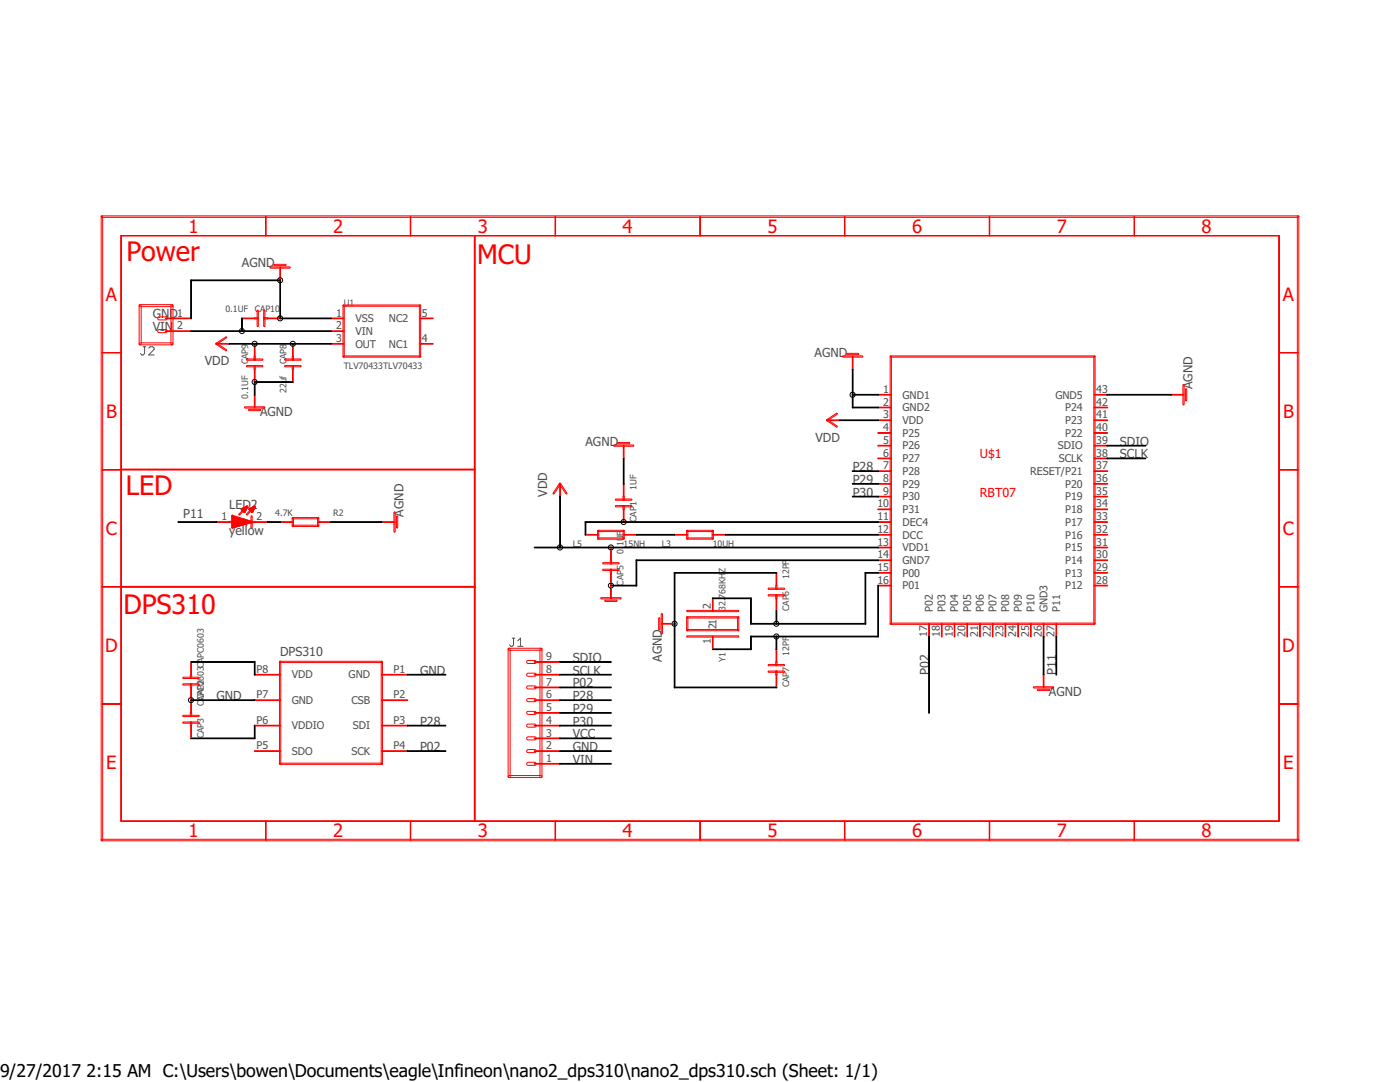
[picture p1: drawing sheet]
<svg xmlns="http://www.w3.org/2000/svg" width="279mm" height="216mm" viewBox="0 0 279 216" stroke-linecap="round" stroke-linejoin="round" font-family="sans-serif">
<path d="M28.6 69.2h.5M28.9 69.2v1.3l-.3 .3h-.3l-.3-.3M29.7 69.5l.3-.3h.5l.3 .3v.2l-1.1 1.1h1.1M102.2 127.3h.6M102.5 127.3v1.4l-.3 .3h-.2l-.3-.3M103.3 129h1.1M103.3 127.9l.6-.6v1.7" fill="none" stroke="#505050" stroke-width=".2"/>
<g fill="none" stroke="#f00" stroke-width=".2">
<path d="M20.2 43.1l.3 .1v124.4l-.1 .2-.2-.2zM20.2 43.1h238.9l.1 .1-.1 .2h-238.8zM24.1 47h.1v116.9zM24.1 47l231.2 .1zM53 43.2h.1v3.9zM53.9 53.3h3.9l.1 .1-3.9 .1zM54.7 52.8l2.3-.1 .1 .2-2.3 .1zM55.8 53.4h.2l-.1 2.6h-.1zM81.9 43.2h.1v3.9zM94.7 47.1h.1v70.1l-.1-.1zM110.8 43.2h.1l-.1 3.9zM139.7 43.2h.1l-.1 3.9z"/>
<path d="M168.5 43.2h.1v3.9zM197.4 43.2h.1v3.9zM226.3 43.2h.1v3.9zM255.2 47h.1v116.9zM258.9 43.1l.3 .1v124.4l-.1 .2-.2-.2zM20.3 70.4h3.9zM27.8 60.9l6.6-.1 .1 .2-.1 .2h-6.5zM27.8 60.9l.2-.1 .2 .2v7.6l-.2 .2-.2-.2zM27.8 68.5l6.6-.1 .1 .2-.1 .2h-6.5zM31.5 65.9l.2-.1h1.4l.3 .3-.3 .3h-1.4l-.2-.1zM31.5 63.4l.2-.2h1.4l.3 .4-.3 .2h-1.4l-.2-.1zM33 63.5h5.2v.1h-5.2z"/>
<path d="M33 66h5.2v.1h-5.2zM34.1 60.9l.3-.1 .1 .2v7.6l-.1 .2-.3-.2zM43.1 68.5l2.1-1.3v.2l-2 1.3zM43.1 68.5l2.1 1.3v.2l-2.1-1.3zM43.2 68.5h2.6v.1l-2.6 .1zM48.2 63.5h2.7v.1h-2.6zM49.2 73l3.2-.1 .1 .2-3.2 .1zM49.2 71.7l1.7-.1v.2l-1.6 .1zM50.7 71.7l1.7-.1 .1 .2-1.7 .1zM50.7 71.1h.2v.8l-.2-.1zM50.7 73h.2v.8l-.2-.1zM50.7 63.5l.8-.1 .1 .2h-.8z"/>
<path d="M50.8 78.7h.1v2.7l-.1-.1zM50.8 73.6l.1 .1v2.6h-.1zM50.8 68.5l.1 .1v2.6h-.1zM51.3 62h.3l-.1 3.2-.2-.1zM52.6 63.5h.3l-.1 1.7-.2-.1zM52.6 62h.3l-.1 1.6h-.2zM52.6 63.5l.8-.1 .1 .2h-.8zM53.3 63.5h2.6l.1 .1h-2.7zM56.8 73l3.2-.1 .1 .2-3.2 .1zM56.8 71.7l1.7-.1 .1 .2-1.7 .1zM58.3 71.7l1.7-.1 .1 .2-1.7 .1zM58.3 71.1h.3l-.1 .8-.2-.1z"/>
<path d="M58.3 73h.3l-.1 .8-.2-.1zM58.4 73.7h.1v2.6h-.1zM58.4 68.5l.1 .1v2.6h-.1zM66 68.6l2.6-.1 .1 .1-2.7 .1zM66 66h2.6l.1 .1h-2.7zM66 63.5h2.6l.1 .1h-2.7zM68.5 60.9h15.4v.1l-15.4 .1zM68.5 60.9h.2l-.1 10.4-.1-.1zM68.5 71h15.4v.2l-15.4 .1zM83.7 60.9h.2v10.4l-.2-.1zM83.8 68.5h2.6v.1l-2.6 .1zM83.8 63.5h2.6v.1h-2.6z"/>
<path d="M168.2 71h3.9l.1 .2-4 .1zM169 70.6l2.3-.1 .1 .2-2.4 .1zM170.1 71.1h.1v2.7l-.1-.1zM175.2 78.7h2.6l.1 .1h-2.7zM177.7 71h40.8v.2l-40.8 .1zM177.7 71l.2 .1-.1 53.5-.1-.1zM218.4 71l.1 .1v53.5l-.2-.1zM218.4 78.7h2.6v.1h-2.6zM233.6 78.7h2.6l.1 .1h-2.7zM236.1 76.8h.2l-.1 4-.1-.1zM236.6 77.6h.2l-.1 2.4-.1-.1zM255.2 70.4h3.9z"/>
<path d="M20.3 93.7l3.9 .1h-3.9zM24.2 93.6h70.6v.1l-70.6 .1zM48.8 81.3l4-.1 .1 .1-4 .1zM49.6 81.8l2.3-.1 .1 .2h-2.3zM111.7 96.5l.1-.1 1.3 2.1-.2 .1zM111.7 96.4l.2 .2-1.3 2-.2-.1zM111.7 96.5h.1v2.7l-.1-.1zM122.4 88.9l4-.1 .1 .2h-4zM122.8 99.7l3.2-.1 .1 .1-3.2 .1zM123.2 88.4l2.4-.1 .1 .2h-2.4zM124.3 99.1h.3l-.1 .7h-.2zM124.4 88.9h.1v2.6h-.1z"/>
<path d="M124.4 96.5h.1v2.7l-.1-.1zM165 83.8l2.1-1.3v.2l-2 1.3zM165 83.7l2.1 1.3v.2l-2.1-1.3zM165 83.8h2.7v.1h-2.6zM175.2 81.2h2.6l.1 .1-2.7 .1zM175.2 86.3h2.6l.1 .1-2.7 .1zM175.2 88.9h2.6l.1 .1h-2.7zM175.2 91.4h2.6l.1 .1h-2.7zM175.2 93.9h2.6l.1 .1-2.7 .1zM175.2 96.5h2.6l.1 .1h-2.7zM175.2 99h2.6l.1 .1-2.7 .1zM175.2 83.8h2.6l.1 .1h-2.7z"/>
<path d="M218.4 99h2.6v.1l-2.6 .1zM218.4 96.5h2.6v.1h-2.6zM218.4 86.3h2.6v.1l-2.6 .1zM218.4 83.8h2.6v.1h-2.6zM218.4 81.2h2.6v.1l-2.6 .1zM218.4 93.9h2.6v.1l-2.6 .1zM218.4 91.4h2.6v.1h-2.6zM218.4 88.9h2.6v.1h-2.6zM255.2 93.7l3.9 .1zM20.3 117.1h3.9zM24 117.1l70.8-.1v.1l-70.7 .1zM43.1 104.1h2.7v.1h-2.6z"/>
<path d="M45.7 104.1l.7-.1 .1 .2-.8 .1zM46.2 102.9h.3l-.1 2.5-.2-.1zM46.3 102.8l4 1.3v.1l-4-1.2zM46.3 105.2l4-1.1v.2l-3.9 1.1zM46.3 103.1h.3l-.1 2.2-.2-.1zM46.3 105l.7-.1 .1 .2-.7 .1zM46.3 104.8l1.5-.1v.2h-1.4zM46.3 104.6l2.3-.1v.1l-2.2 .1zM46.3 104.3l3-.1 .1 .2-3 .1zM46.3 104.1l3.8-.1 .1 .2-3.8 .1zM46.3 103.9l3-.1 .1 .2-3 .1zM46.3 103.7l2.3-.1v.2h-2.2z"/>
<path d="M46.3 103.4h1.5v.1l-1.4 .1zM46.3 103.2l.7-.1 .1 .2-.7 .1zM46.4 103.1l3.8 1v.1l-3.8-.9zM46.4 105.1l3.8-1v.2l-3.8 1zM48.2 101.6l.1-.1 .6 .7-.2 .1zM48.2 101.5l1.1-.5 .1 .1-1.1 .6zM48.2 101.7l.8-.1 .1 .1-.8 .1zM48.4 101.5l.7-.1 .1 .1-.7 .1zM48.5 101.9l.4-.1 .1 .2-.4 .1zM48.9 101.2l.4-.1v.2l-.4 .1zM49.2 101l.2 .1-.6 1.2-.1-.2zM49.3 101l.1 .2-1.7 1.6-.1-.2z"/>
<path d="M49.7 101.6l.1-.1 .6 .7-.1 .1zM49.7 101.5l1.1-.5 .1 .1-1.1 .6zM49.8 101.7l.7-.1 .1 .1-.8 .1zM49.9 101.5l.8-.1 .1 .1-.8 .1zM50 104.1l.8-.1 .1 .2-.9 .1zM50 101.9l.4-.1 .1 .2-.4 .1zM50.1 103h.2l-.1 1.3-.1-.1zM50.1 104.1h.2l-.1 1.3-.1-.1zM50.4 101.2l.4-.1 .1 .2-.4 .1zM50.7 101l.2 .1-.6 1.2-.1-.2zM50.8 104.1h2.6v.1h-2.6zM50.8 101l.1 .2-1.6 1.6-.1-.2z"/>
<path d="M55.8 104.1h2.7v.1h-2.6zM58.3 104.9l5.2-.1 .1 .2-5.2 .1zM58.3 103.4h.3l-.1 1.7-.2-.1zM58.3 103.4l5.2-.1 .1 .1-5.2 .1zM63.4 103.4h.2l-.1 1.7-.1-.1zM63.5 104.1h2.6v.1h-2.6zM76.2 104.1h2.6v.1h-2.6zM78.6 102.2h.3l-.1 4-.2-.1zM79.2 102.9l.2 .1-.1 2.4-.2-.1zM94.7 117.1h.1v46.7l-.1-.1zM116.8 106.6h2.6l.1 .1-2.7 .1zM119.3 105.9l5.2-.1 .1 .2-5.3 .1z"/>
<path d="M119.3 107.4l5.2-.1 .1 .2-5.3 .1zM119.3 105.9h.2l-.1 1.7-.1-.1zM119.9 119.3h4l.1 .1-4 .1zM120.3 112.4l3.2-.1 .1 .1-3.2 .1zM120.3 113.7l1.7-.1v.1l-1.6 .1zM120.7 119.8h2.4v.1l-2.3 .1zM121.8 113.7l1.7-.1 .1 .1-1.7 .1zM121.8 113.7h.2v.7l-.2-.1zM121.8 111.8h.2v.7h-.2zM121.9 114.3h.1v2.6h-.1zM121.9 116.8h.1v2.7l-.1-.1zM121.9 109.2h.1v2.7l-.1-.1z"/>
<path d="M122.8 101l1.7-.1 .1 .1-1.7 .1zM124.3 105.9h.3l-.1 1.7-.2-.1zM124.3 101l1.7-.1 .1 .1-1.7 .1zM124.3 101h.3l-.1 .7h-.2zM124.4 106.6h2.6l.1 .1-2.7 .1zM124.4 101.6h.1v2.6h-.1zM134.6 106.7l2.6-.1v.1l-2.6 .1zM137 105.9l5.3-.1 .1 .2-5.3 .1zM137 107.4l5.3-.1 .1 .2-5.3 .1zM137 105.9h.3l-.1 1.7-.2-.1zM142.1 105.9h.3l-.1 1.7-.2-.1zM142.2 106.7l2.6-.1 .1 .1-2.7 .1z"/>
<path d="M142.2 119.4h.1v2.6h-.1zM153.3 117.4l3.2-.1 .1 .2-3.2 .1zM153.3 118.7h1.7l.1 .1-1.7 .1zM154.9 114.3h.1v2.6h-.1zM154.9 119.4h.1v2.6h-.1zM154.9 118.7h1.6l.1 .1-1.7 .1zM154.9 118.7h.2l-.1 .8-.2-.1zM154.9 116.8h.2l-.1 .8-.2-.1zM175.2 114.3l2.6-.1 .1 .1-2.7 .1zM175.2 116.8h2.6l.1 .1h-2.7zM175.2 106.6h2.6l.1 .1-2.7 .1zM175.2 104.1h2.6l.1 .1h-2.7z"/>
<path d="M175.2 111.7h2.6l.1 .1-2.7 .1zM175.2 101.6h2.6l.1 .1h-2.7zM175.2 109.2h2.6l.1 .1h-2.7zM218.4 116.8h2.6v.1h-2.6zM218.4 114.3l2.6-.1v.1l-2.6 .1zM218.4 111.7h2.6v.1l-2.6 .1zM218.4 109.2h2.6v.1h-2.6zM218.4 106.6h2.6v.1l-2.6 .1zM218.4 104.1h2.6v.1h-2.6zM218.4 101.6h2.6v.1h-2.6zM255.2 117.1h3.9zM36.6 135.1h3.1l.1 .2-3.2 .1z"/>
<path d="M36.6 136.4h1.6v.2l-1.6 .1zM38 136.5l1.7-.1 .1 .2-1.7 .1zM38 136.5h.2v.8l-.2-.1zM38 134.6h.2v.8l-.2-.1zM38.1 132l.1 .1v2.6h-.1zM38.1 137.1h.1v2.7l-.1-.1zM38.1 139.6l.1 .1v2.6h-.1zM50.8 139.6h5.1l.1 .1-5.2 .1zM50.8 134.6h5.1l.1 .1h-5.2zM55.8 132h.2l-.1 20.5-.1-.1zM55.8 132h20.4l.1 .1-20.4 .1zM76.2 132h.1l-.1 20.5-.1-.1z"/>
<path d="M76.2 134.6h5.1l.1 .1h-5.2zM76.2 139.6h5.1l.1 .1-5.2 .1zM101.4 129.4l.2-.1 .2 .2v25.5l-.2 .2-.2-.2zM101.4 129.4l6.6-.1 .2 .3-.2 .2h-6.4zM105.2 139.5l.2-.1h1.3l.3 .4-.3 .2h-1.3l-.2-.1zM105.2 137l.2-.1h1.3l.3 .3-.3 .3h-1.3l-.2-.1zM105.2 134.5l.2-.2h1.3l.3 .4-.3 .2h-1.3l-.2-.1zM105.2 131.9l.2-.1h1.3l.3 .3-.3 .3h-1.3l-.2-.1zM106.7 139.6h5.1v.1l-5.1 .1zM106.7 137.1h5.1v.1h-5.1zM106.7 134.6h5.1v.1h-5.1zM106.7 132h5.1v.1l-5.1 .1z"/>
<path d="M107.8 129.4l.2-.1 .2 .2v25.5l-.2 .2-.2-.2zM131.4 123.3h.3l-.1 2.4-.2-.1zM132 122.5h.2l-.1 4-.1-.1zM132 124.4h2.7v.1h-2.6zM137 127l10.4-.1v.1l-10.3 .1zM137 121.9l10.4-.1v.2h-10.3zM137 123.1h.3l-.1 2.8-.2-.1zM137 123.1h10.4v.1l-10.3 .1zM137 125.7l10.4-.1v.2l-10.3 .1zM142.2 127h.1v2.6h-.1zM147.2 123.1h.2v2.8l-.2-.1zM153.3 132.7l3.2-.1 .1 .2h-3.2z"/>
<path d="M153.3 134l1.7-.1 .1 .2-1.7 .1zM154.9 129.5h.1v2.7l-.1-.1zM154.9 134.6h.1v2.6h-.1zM154.9 133.9h1.6l.1 .2-1.7 .1zM154.9 133.9l.2 .1-.1 .7h-.2zM154.9 132l.2 .1-.1 .7h-.2zM177.7 124.4l40.8-.1v.2l-40.8 .1zM185.3 124.4h.2l-.1 2.7-.1-.1zM187.9 124.4h.1v2.7l-.1-.1zM190.4 124.4h.2l-.1 2.7-.1-.1zM193 124.4h.1v2.7l-.1-.1zM195.5 124.4h.1v2.7l-.1-.1z"/>
<path d="M198 124.4h.2l-.1 2.7-.1-.1zM200.6 124.4h.1v2.7l-.1-.1zM203.1 124.4h.2l-.1 2.7-.1-.1zM205.7 124.4h.1v2.7l-.1-.1zM206.2 137.1l4-.1 .1 .2-4 .1zM207 137.6l2.4-.1 .1 .2-2.4 .1zM208.2 124.4h.1v2.7l-.1-.1zM208.2 134.6h.1v2.6h-.1zM210.7 124.4h.2l-.1 2.7-.1-.1zM20.3 140.4l3.9 .1zM36.5 142.8l3.2-.1 .1 .2-3.2 .1zM36.6 144.1h1.6v.1l-1.6 .1z"/>
<path d="M38 144.1h1.7l.1 .1-1.7 .1zM38 144.1h.2v.8l-.2-.1zM38 142.2h.2v.8l-.2-.1zM38.1 144.7l.1 .1v2.6h-.1zM50.8 149.8h5.1l.1 .1h-5.2zM50.8 144.7h5.1l.1 .1-5.2 .1zM55.8 152.4l20.4-.1 .1 .1-20.4 .1zM76.2 144.7h5.1l.1 .1-5.2 .1zM76.2 149.8h5.1l.1 .1h-5.2zM101.4 154.8l6.6-.1 .2 .3-.2 .2h-6.4zM105.2 147.2l.2-.2h1.3l.3 .4-.3 .2h-1.3l-.2-.1zM105.2 149.7l.2-.1h1.3l.3 .3-.3 .3h-1.3l-.2-.1z"/>
<path d="M105.2 152.2l.2-.1h1.3l.3 .4-.3 .2h-1.3l-.2-.1zM105.2 142.1l.2-.2h1.3l.3 .4-.3 .3h-1.3l-.2-.2zM105.2 144.6l.2-.1h1.3l.3 .3-.3 .3h-1.3l-.2-.1zM106.7 152.3h5.1v.1l-5.1 .1zM106.7 149.8h5.1v.1h-5.1zM106.7 147.3h5.1v.1h-5.1zM106.7 144.7h5.1v.1l-5.1 .1zM106.7 142.2h5.1v.1h-5.1zM255.2 140.4l3.9 .1zM20.2 167.5h238.9l.1 .1-.1 .2h-238.8zM24.1 163.8l231.2 .1h-231.2zM53 163.8l.1 3.9z"/>
<path d="M81.9 163.8l.1 3.9zM110.8 163.8v3.9zM139.7 163.8v3.9zM168.6 163.8v3.9zM197.4 163.8l.1 3.9zM226.3 163.8l.1 3.9z"/>
</g>
<g fill="none" stroke="#000" stroke-width=".2">
<path d="M38.1 55.9h17.8l.1 .1h-17.9zM38.1 55.9h.1v7.7h-.1zM55.8 55.9h.2l-.1 7.7h-.1zM38.1 66h10.2l.1 .1h-10.3zM45.7 68.5h5.2v.1l-5.2 .1zM48.2 63.5h.2l-.1 2.6h-.1zM48.3 66h17.8v.1h-17.8zM50.8 68.5h7.7v.1l-7.7 .1zM50.8 76.2h.1v2.6h-.1zM50.8 76.2h7.7v.1h-7.7zM55.8 63.5h10.3v.1h-10.2zM58.4 68.5h7.7v.1l-7.7 .1z"/>
<path d="M170.1 78.7h5.2v.1h-5.2zM170.1 73.6l.1 .1v5.1h-.1zM170.1 78.7h.1v2.7l-.1-.1zM220.9 78.7h12.8v.1h-12.8zM111.7 99l.1 .1v10.2h-.1zM124.4 91.4h.1v5.2h-.1zM167.6 83.8h7.7v.1h-7.7zM170.1 81.2h5.2v.1l-5.2 .1zM170.1 96.5h5.2v.1h-5.2zM170.1 93.9h5.2v.1l-5.2 .1zM170.1 99h5.2v.1l-5.2 .1zM220.9 88.9h7.7l.1 .1h-7.8z"/>
<path d="M220.9 91.4h7.7l.1 .1h-7.8zM35.5 104.1h7.7l.1 .1h-7.7zM53.3 104.1h2.6l.1 .1h-2.7zM66 104.1h10.2l.1 .1h-10.3zM106.7 109.2h5.1v.1h-5.1zM111.7 109.2h10.3v.1h-10.3zM116.8 104.1h.1v2.7l-.1-.1zM116.8 104.1h7.7v.1h-7.7zM121.9 116.8h5.1l.1 .1h-5.2zM121.9 109.2h53.4v.1h-53.4zM124.4 104.1h50.9v.1h-50.9zM127 111.7h48.3v.1l-48.3 .1z"/>
<path d="M127 111.7l.1 .1-.1 5.1h-.1zM127 106.6h7.7v.1l-7.7 .1zM134.6 114.3h.1v10.2h-.1zM134.6 114.3l20.4-.1v.1l-20.4 .1zM142.2 119.4l7.7-.1v.1l-7.7 .1zM144.7 106.7l30.6-.1v.1l-30.5 .1zM149.8 119.4h.1v5.1h-.1zM172.6 114.3h.2l-.1 10.2h-.1zM172.6 114.3l2.7-.1v.1l-2.6 .1zM175.2 116.8h.1v10.3l-.1-.1zM38.1 132h12.8v.1l-12.8 .1zM38.1 139.6h12.8v.1l-12.8 .1z"/>
<path d="M50.8 132l.1 .1v2.6h-.1zM81.3 134.6h7.6l.1 .1h-7.7zM111.7 132h10.3v.1l-10.3 .1zM111.7 134.6h10.3v.1h-10.3zM111.7 139.6h10.3v.1l-10.3 .1zM111.7 137.1h10.3v.1h-10.3zM134.6 137.1h20.4v.1h-20.4zM134.6 124.4h.1v12.8h-.1zM142.2 129.5h7.7v.1h-7.7zM149.8 127h.1v2.6h-.1zM149.8 127l5.2-.1v.1l-5.2 .1zM149.8 124.4h5.2v.1h-5.2z"/>
<path d="M154.9 127h.1v2.6h-.1zM154.9 127l20.4-.1v.1l-20.4 .1zM154.9 121.9h.1v2.6h-.1zM154.9 124.4h17.8l.1 .1h-17.9zM185.3 127h.2l-.1 15.3h-.1zM208.2 127h.1v7.7h-.1zM210.7 127h.2l-.1 7.7h-.1zM38.1 147.3h12.8v.1h-12.8zM50.8 144.7l.1 .1v2.6h-.1zM81.3 144.7h7.6l.1 .1-7.7 .1zM81.3 149.8h7.6l.1 .1h-7.7zM111.7 147.3h10.3v.1h-10.3z"/>
<path d="M111.7 149.8h10.3v.1h-10.3zM111.7 142.2h10.3v.1h-10.3zM111.7 144.7h10.3v.1l-10.3 .1zM111.7 152.3h10.3v.1l-10.3 .1z"/>
<circle cx="55.9" cy="55.9" r=".51"/>
<circle cx="48.3" cy="66.1" r=".51"/>
<circle cx="50.8" cy="68.6" r=".51"/>
<circle cx="50.8" cy="76.2" r=".51"/>
<circle cx="55.9" cy="63.5" r=".51"/>
<circle cx="58.4" cy="68.6" r=".51"/>
<circle cx="170.2" cy="78.8" r=".51"/>
<circle cx="111.8" cy="109.2" r=".51"/>
<circle cx="121.9" cy="116.8" r=".51"/>
<circle cx="121.9" cy="109.2" r=".51"/>
<circle cx="124.5" cy="104.2" r=".51"/>
<circle cx="38.1" cy="139.7" r=".51"/>
<circle cx="134.6" cy="124.5" r=".51"/>
<circle cx="154.9" cy="124.5" r=".51"/>
<circle cx="154.9" cy="127" r=".51"/>
</g>
<g font-size="5.4" fill="#f00">
<text x="25.2" y="52.1">Power</text>
<text x="95.2" y="52.8">MCU</text>
<text x="25.1" y="98.7">LED</text>
<text x="24.6" y="122.5">DPS310</text>
</g>
<g font-size="3.7" fill="#f00">
<text x="37.6" y="46.4">1</text>
<text x="66.5" y="46.4">2</text>
<text x="95.4" y="46.4">3</text>
<text x="124.3" y="46.4">4</text>
<text x="153.1" y="46.4">5</text>
<text x="182" y="46.4">6</text>
<text x="210.9" y="46.4">7</text>
<text x="239.8" y="46.4">8</text>
<text x="21.1" y="60">A</text>
<text x="256" y="60">A</text>
<text x="21.2" y="83.4">B</text>
<text x="256.1" y="83.4">B</text>
<text x="21.1" y="106.7">C</text>
<text x="256" y="106.7">C</text>
<text x="21" y="130.1">D</text>
<text x="255.9" y="130.1">D</text>
<text x="21.2" y="153.4">E</text>
<text x="256.1" y="153.4">E</text>
<text x="37.6" y="167">1</text>
<text x="66.5" y="167">2</text>
<text x="95.4" y="167">3</text>
<text x="124.3" y="167">4</text>
<text x="153.1" y="167">5</text>
<text x="182" y="167">6</text>
<text x="210.9" y="167">7</text>
<text x="239.8" y="167">8</text>
</g>
<g font-size="3.5">
<text x="0" y="214.9">9/27/2017</text>
<text x="17.3" y="214.9">2:15 AM C:\Users\bowen\Documents\eagle\Infineon\nano2_dps310\nano2_dps310.sch (Sheet: 1/1)</text>
</g>
<g font-size="2.5" fill="#505050">
<text x="48.3" y="53.4">AGND</text>
<text x="30.5" y="63.5">GND</text>
<text x="30.5" y="66.1">VIN</text>
<text x="162.5" y="71.1">AGND</text>
<text x="40.9" y="72.9">VDD</text>
<text x="238" y="77.7" transform="rotate(-90 238 77.7)">AGND</text>
<text x="51.9" y="83.1">AGND</text>
<text x="116.8" y="88.9">AGND</text>
<text x="162.8" y="88.2">VDD</text>
<text x="223.5" y="88.9">SDIO</text>
<text x="170.2" y="94">P28</text>
<text x="223.5" y="91.5">SCLK</text>
<text x="45.7" y="101.6">LED2</text>
<text x="109.2" y="99.1" transform="rotate(-90 109.2 99.1)">VDD</text>
<text x="170.2" y="96.5">P29</text>
<text x="170.2" y="99.1">P30</text>
<text x="36.6" y="103.4">P11</text>
<text x="45.7" y="106.7">yellow</text>
<text x="80.5" y="103.1" transform="rotate(-90 80.5 103.1)">AGND</text>
<text x="55.9" y="130.8">DPS310</text>
<text x="83.8" y="134.6">GND</text>
<text x="114.3" y="132.1">SDIO</text>
<text x="114.3" y="134.6">SCLK</text>
<text x="114.3" y="137.2">P02</text>
<text x="132.1" y="132.1" transform="rotate(-90 132.1 132.1)">AGND</text>
<text x="185.4" y="134.6" transform="rotate(-90 185.4 134.6)">P02</text>
<text x="210.8" y="134.6" transform="rotate(-90 210.8 134.6)">P11</text>
<text x="43.2" y="139.7">GND</text>
<text x="114.3" y="142.2">P29</text>
<text x="114.3" y="139.7">P28</text>
<text x="209.3" y="138.9">AGND</text>
<text x="83.8" y="144.8">P28</text>
<text x="83.8" y="149.9">P02</text>
<text x="114.3" y="147.3">VCC</text>
<text x="114.3" y="149.9">GND</text>
<text x="114.3" y="144.8">P30</text>
<text x="114.3" y="152.4">VIN</text>
</g>
<g font-size="2.5" fill="#f00">
<text x="195.6" y="91.5">U$1</text>
<text x="195.6" y="99.1">RBT07</text>
</g>
<g font-size="2.1" fill="#505050">
<text x="35.4" y="63.2">1</text>
<text x="35.4" y="65.7">2</text>
<text x="67.1" y="65.7">2</text>
<text x="67.1" y="63.2">1</text>
<text x="70.9" y="64.3">VSS</text>
<text x="77.6" y="64.3">NC2</text>
<text x="84.2" y="63.2">5</text>
<text x="67.1" y="68.3">3</text>
<text x="70.9" y="69.4">OUT</text>
<text x="70.9" y="66.8">VIN</text>
<text x="77.6" y="69.4">NC1</text>
<text x="84.2" y="68.3">4</text>
<text x="176.3" y="78.4">1</text>
<text x="176.3" y="80.9">2</text>
<text x="176.3" y="83.5">3</text>
<text x="180.1" y="79.5">GND1</text>
<text x="180.1" y="82.1">GND2</text>
<text x="210.6" y="79.5">GND5</text>
<text x="212.6" y="82.1">P24</text>
<text x="218.8" y="78.4">43</text>
<text x="218.8" y="83.5">41</text>
<text x="218.8" y="80.9">42</text>
<text x="176.3" y="86">4</text>
<text x="176.3" y="88.6">5</text>
<text x="180.1" y="87.1">P25</text>
<text x="180.1" y="89.7">P26</text>
<text x="180.1" y="84.6">VDD</text>
<text x="211.1" y="89.7">SDIO</text>
<text x="212.6" y="87.1">P22</text>
<text x="212.6" y="84.6">P23</text>
<text x="218.8" y="86">40</text>
<text x="218.8" y="88.6">39</text>
<text x="176.3" y="91.1">6</text>
<text x="176.3" y="93.6">7</text>
<text x="180.1" y="92.2">P27</text>
<text x="180.1" y="94.8">P28</text>
<text x="205.6" y="94.8">RESET/P21</text>
<text x="211.3" y="92.2">SCLK</text>
<text x="218.8" y="93.6">37</text>
<text x="218.8" y="91.1">38</text>
<text x="175.1" y="101.3">10</text>
<text x="176.3" y="96.2">8</text>
<text x="176.3" y="98.7">9</text>
<text x="180.1" y="97.3">P29</text>
<text x="180.1" y="99.8">P30</text>
<text x="212.6" y="99.8">P19</text>
<text x="212.6" y="97.3">P20</text>
<text x="218.8" y="101.3">34</text>
<text x="218.8" y="98.7">35</text>
<text x="218.8" y="96.2">36</text>
<text x="44.2" y="103.8">1</text>
<text x="47.2" y="104.9">KA</text>
<text x="51.2" y="103.8">2</text>
<text x="175.1" y="106.3">12</text>
<text x="175.1" y="103.8">11</text>
<text x="180.1" y="107.5">DCC</text>
<text x="180.1" y="104.9">DEC4</text>
<text x="180.1" y="102.4">P31</text>
<text x="212.6" y="107.5">P16</text>
<text x="212.6" y="104.9">P17</text>
<text x="212.6" y="102.4">P18</text>
<text x="218.8" y="106.3">32</text>
<text x="218.8" y="103.8">33</text>
<text x="175.1" y="111.4">14</text>
<text x="175.1" y="114">15</text>
<text x="175.1" y="108.9">13</text>
<text x="180.1" y="112.5">GND7</text>
<text x="180.1" y="110">VDD1</text>
<text x="212.6" y="112.5">P14</text>
<text x="212.6" y="110">P15</text>
<text x="218.8" y="114">29</text>
<text x="218.8" y="111.4">30</text>
<text x="218.8" y="108.9">31</text>
<text x="175.1" y="116.5">16</text>
<text x="180.1" y="115.1">P00</text>
<text x="180.1" y="117.6">P01</text>
<text x="212.6" y="117.6">P12</text>
<text x="212.6" y="115.1">P13</text>
<text x="218.8" y="116.5">28</text>
<text x="141.9" y="121.6" transform="rotate(-90 141.9 121.6)">2</text>
<text x="143" y="125.4" transform="rotate(-90 143 125.4)">21</text>
<text x="186.2" y="122.1" transform="rotate(-90 186.2 122.1)">P02</text>
<text x="188.7" y="122.1" transform="rotate(-90 188.7 122.1)">P03</text>
<text x="191.2" y="122.1" transform="rotate(-90 191.2 122.1)">P04</text>
<text x="193.8" y="122.1" transform="rotate(-90 193.8 122.1)">P05</text>
<text x="196.3" y="122.1" transform="rotate(-90 196.3 122.1)">P06</text>
<text x="198.9" y="122.1" transform="rotate(-90 198.9 122.1)">P07</text>
<text x="201.4" y="122.1" transform="rotate(-90 201.4 122.1)">P08</text>
<text x="203.9" y="122.1" transform="rotate(-90 203.9 122.1)">P09</text>
<text x="206.5" y="122.1" transform="rotate(-90 206.5 122.1)">P10</text>
<text x="209" y="122.1" transform="rotate(-90 209 122.1)">GND3</text>
<text x="211.6" y="122.1" transform="rotate(-90 211.6 122.1)">P11</text>
<text x="109" y="131.7">9</text>
<text x="141.9" y="128.5" transform="rotate(-90 141.9 128.5)">1</text>
<text x="185" y="127.1" transform="rotate(-90 185 127.1)">17</text>
<text x="187.6" y="127.1" transform="rotate(-90 187.6 127.1)">18</text>
<text x="190.1" y="127.1" transform="rotate(-90 190.1 127.1)">19</text>
<text x="192.7" y="127.1" transform="rotate(-90 192.7 127.1)">20</text>
<text x="195.2" y="127.1" transform="rotate(-90 195.2 127.1)">21</text>
<text x="197.7" y="127.1" transform="rotate(-90 197.7 127.1)">22</text>
<text x="200.3" y="127.1" transform="rotate(-90 200.3 127.1)">23</text>
<text x="202.8" y="127.1" transform="rotate(-90 202.8 127.1)">24</text>
<text x="205.4" y="127.1" transform="rotate(-90 205.4 127.1)">25</text>
<text x="207.9" y="127.1" transform="rotate(-90 207.9 127.1)">26</text>
<text x="210.4" y="127.1" transform="rotate(-90 210.4 127.1)">27</text>
<text x="51.2" y="134.3">P8</text>
<text x="58.2" y="135.4">VDD</text>
<text x="69.6" y="135.4">GND</text>
<text x="78.5" y="134.3">P1</text>
<text x="109" y="136.8">7</text>
<text x="109" y="134.3">8</text>
<text x="51.2" y="139.3">P7</text>
<text x="58.2" y="140.5">GND</text>
<text x="70.1" y="140.5">CSB</text>
<text x="78.5" y="139.3">P2</text>
<text x="109" y="141.9">5</text>
<text x="109" y="139.3">6</text>
<text x="51.2" y="149.5">P5</text>
<text x="51.2" y="144.4">P6</text>
<text x="58.2" y="145.5">VDDIO</text>
<text x="70.4" y="145.5">SDI</text>
<text x="78.5" y="144.4">P3</text>
<text x="78.5" y="149.5">P4</text>
<text x="109" y="149.5">2</text>
<text x="109" y="147">3</text>
<text x="109" y="144.4">4</text>
<text x="58.2" y="150.6">SDO</text>
<text x="70.1" y="150.6">SCK</text>
<text x="109" y="152">1</text>
</g>
<g font-size="1.8" fill="#505050">
<text x="45" y="62.3">0.1UF</text>
<text x="50.9" y="62.3">C</text>
<text x="51.9" y="62.3">AP10</text>
<text x="68.6" y="61">U1</text>
<text x="49.5" y="72.7" transform="rotate(-90 49.5 72.7)">CAP9</text>
<text x="57.2" y="72.7" transform="rotate(-90 57.2 72.7)">CAP8</text>
<text x="68.6" y="73.7">TLV70433TLV70433</text>
<text x="49.5" y="79.5" transform="rotate(-90 49.5 79.5)">0.1UF</text>
<text x="57.2" y="78.5" transform="rotate(-90 57.2 78.5)">22uf</text>
<text x="127" y="97.8" transform="rotate(-90 127 97.8)">1UF</text>
<text x="54.9" y="102.9">4.7K</text>
<text x="66.5" y="102.9">R2</text>
<text x="124.5" y="106.9" transform="rotate(-90 124.5 106.9)">F</text>
<text x="127" y="104.2" transform="rotate(-90 127 104.2)">CAP1</text>
<text x="114.3" y="109.2">L5</text>
<text x="124.5" y="110.5" transform="rotate(-90 124.5 110.5)">0.</text>
<text x="124.5" y="109" transform="rotate(-90 124.5 109)">1U</text>
<text x="124.5" y="109.2">15NH</text>
<text x="132.1" y="109.2">L3</text>
<text x="142.2" y="109.2">10UH</text>
<text x="124.5" y="116.8" transform="rotate(-90 124.5 116.8)">CAP5</text>
<text x="144.8" y="119.5" transform="rotate(-90 144.8 119.5)">768KH</text>
<text x="144.8" y="114.3" transform="rotate(-90 144.8 114.3)">Z</text>
<text x="157.5" y="115.6" transform="rotate(-90 157.5 115.6)">12PF</text>
<text x="144.8" y="121.9" transform="rotate(-90 144.8 121.9)">32.</text>
<text x="157.5" y="121.9" transform="rotate(-90 157.5 121.9)">CAP6</text>
<text x="157.5" y="130.8" transform="rotate(-90 157.5 130.8)">12PF</text>
<text x="144.8" y="132.1" transform="rotate(-90 144.8 132.1)">Y1</text>
<text x="157.5" y="137.2" transform="rotate(-90 157.5 137.2)">CAP7</text>
<text x="40.7" y="141" transform="rotate(-90 40.7 141)">CAPC0603CAPC0603</text>
<text x="40.7" y="139.7" transform="rotate(-90 40.7 139.7)">CAP2</text>
<text x="40.7" y="147.3" transform="rotate(-90 40.7 147.3)">CAP3</text>
</g>
</svg>
